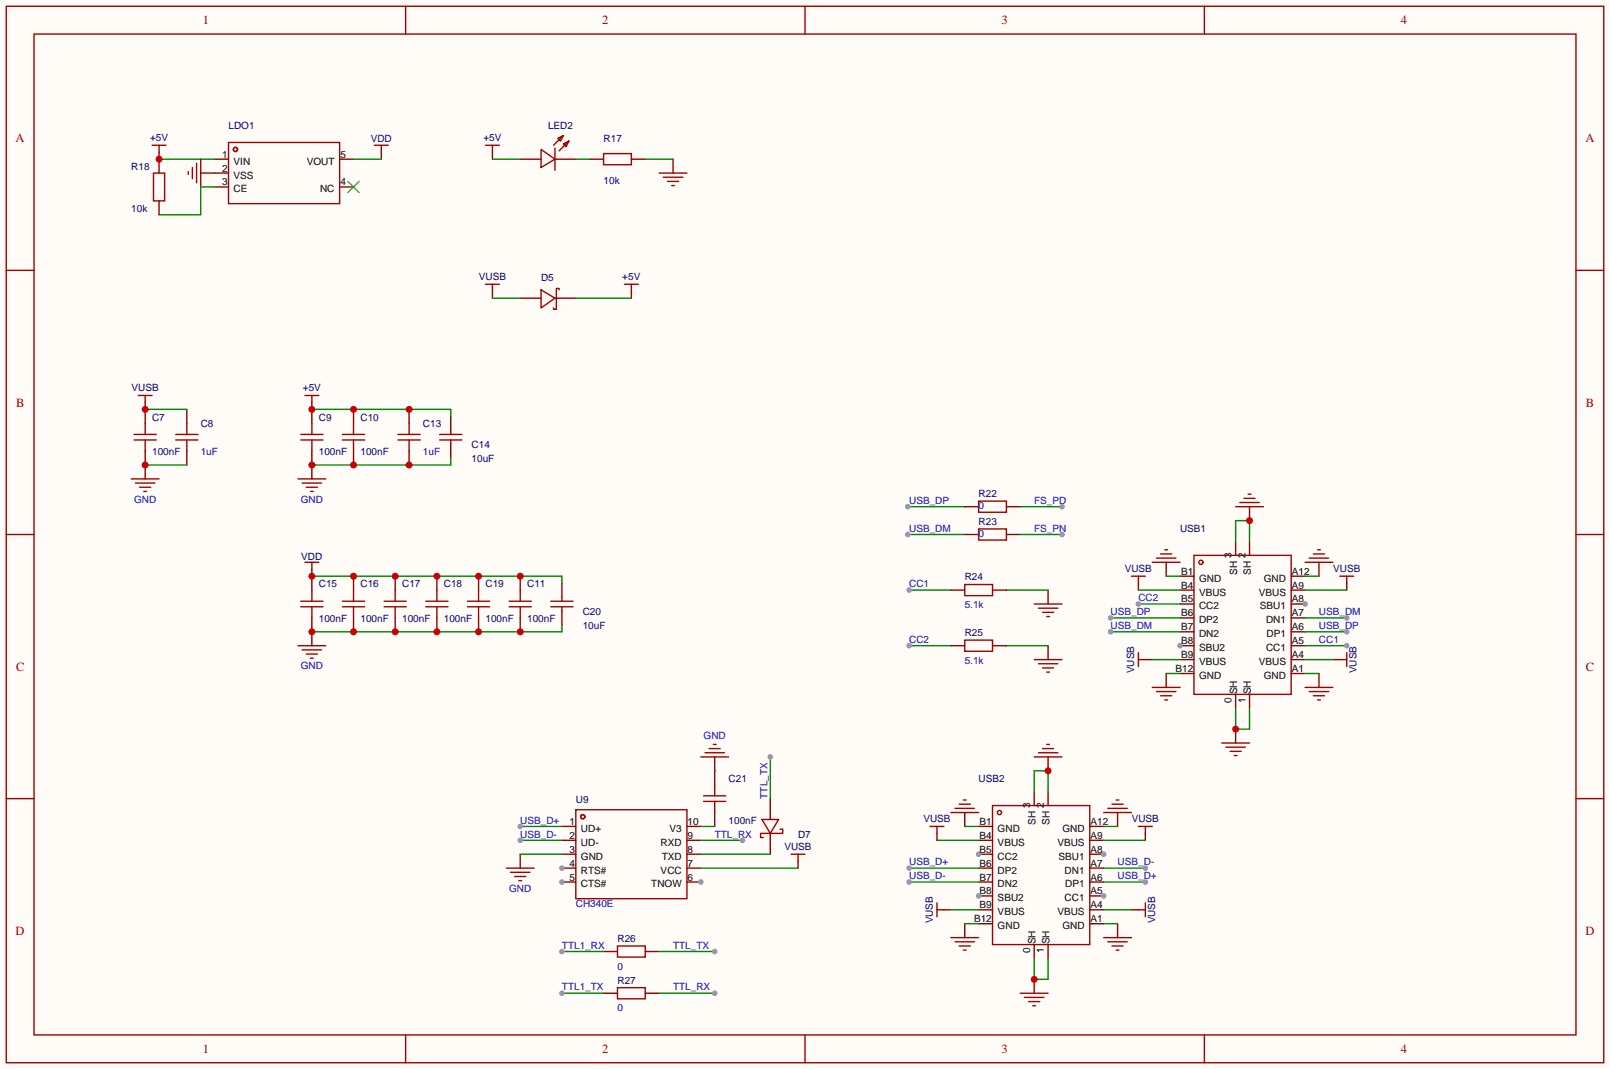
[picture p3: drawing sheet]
<svg xmlns="http://www.w3.org/2000/svg" width="294mm" height="195mm" viewBox="0 0 294 195" stroke-linecap="round" stroke-linejoin="round" font-family="sans-serif">
<path d="M0 0h294.4v195.3h-294.4z" fill="#fffcf7"/>
<g fill="none" stroke="#a10000" stroke-width=".25">
<path d="M1.1 1.1h292.1v193.1h-292.1zM6.2 6.2h282v182.9h-282zM74.2 1.1v5.1M147.2 1.1v5.1M220.2 1.1v5.1M1.1 49.4h5.1M288.2 49.4h5M1.1 97.7h5.1M288.2 97.7h5M1.1 145.9h5.1M288.2 145.9h5M112.9 172.8h5.1v2.1h-5.1z"/>
<path d="M74.2 189.1v5.1M112.9 180.5h5.1v2h-5.1zM147.2 189.1v5.1M220.2 189.1v5.1"/>
</g>
<path d="M110.4 173.9h2.5M118 173.9h2.5M110.4 181.5h2.5M118 181.5h2.5" fill="none" stroke="#870000" stroke-width=".25"/>
<path d="M102.7 173.9h7.7" fill="none" stroke="#008700" stroke-width=".25"/>
<circle cx="102.7" cy="173.9" r=".51" fill="#999"/>
<path d="M102.7 181.5h7.7" fill="none" stroke="#008700" stroke-width=".25"/>
<circle cx="102.7" cy="181.5" r=".51" fill="#999"/>
<path d="M120.5 173.9h10.2" fill="none" stroke="#008700" stroke-width=".25"/>
<circle cx="130.7" cy="173.9" r=".51" fill="#999"/>
<path d="M120.5 181.5h10.2" fill="none" stroke="#008700" stroke-width=".25"/>
<circle cx="130.7" cy="181.5" r=".51" fill="#999"/>
<g fill="none" stroke="#870000" stroke-width=".25">
<path d="M95.1 54.5h3.8M101.5 54.5h3.8M115.4 53.2v1.3M57 73.5v1.3M82.4 76.1v2.5M82.4 81.2v2.5M102.7 106.6v2.5M102.7 111.6v2.6M215.8 105.3h2.5M215.8 107.8h2.5M215.8 110.4h2.5M215.8 112.9h2.5"/>
<path d="M215.8 115.4h2.5M215.8 118h2.5"/>
</g>
<g fill="none" stroke="#a10000" stroke-width=".25">
<path d="M98.9 53l2.6 1.5-2.6 1.8zM102.2 53v-.3h-.5v3.8h-.5v-.2M114.2 51.9h2.5M115.4 51.9v1.3M55.8 72.3h2.5M57 72.3v1.2M80.4 79.4h4.1M82.4 78.6v.8M80.4 80.4h4.1M82.4 80.4v.8M100.7 110.9h4.1M100.7 109.9h4.1"/>
<path d="M102.7 109.1v.8M102.7 110.9v.7M218.3 101.5h17.8v25.4h-17.8z"/>
<circle cx="219.6" cy="102.7" r=".38"/>
</g>
<path d="M105.3 54.5h10.1" fill="none" stroke="#008700" stroke-width=".25"/>
<circle cx="215.8" cy="118" r=".51" fill="#999"/>
<path d="M236.1 118h2.5M236.1 115.4h2.5M236.1 112.9h2.5M236.1 110.4h2.5M215.8 120.5h2.5M215.8 123.1h2.5M236.1 120.5h2.5M236.1 123.1h2.5" fill="none" stroke="#870000" stroke-width=".25"/>
<circle cx="238.6" cy="110.4" r=".51" fill="#999"/>
<path d="M225.9 98.9v2.6M228.5 98.9v2.6M236.1 107.8h2.5M236.1 105.3h2.5M225.9 126.9v2.5M228.5 126.9v2.5M178.9 151h2.6M178.9 153.5h2.6M178.9 156.1h2.6" fill="none" stroke="#870000" stroke-width=".25"/>
<g fill="none" stroke="#a10000" stroke-width=".25">
<path d="M181.5 147.2h17.8v25.4h-17.8z"/>
<circle cx="182.8" cy="148.5" r=".38"/>
</g>
<circle cx="178.9" cy="156.1" r=".51" fill="#999"/>
<path d="M178.9 158.6h2.6M178.9 161.2h2.6M178.9 163.7h2.6" fill="none" stroke="#870000" stroke-width=".25"/>
<circle cx="178.9" cy="163.7" r=".51" fill="#999"/>
<path d="M178.9 166.2h2.6M178.9 168.8h2.6M199.3 166.2h2.5M199.3 168.8h2.5M199.3 163.7h2.5" fill="none" stroke="#870000" stroke-width=".25"/>
<circle cx="201.8" cy="163.7" r=".51" fill="#999"/>
<path d="M199.3 158.6h2.5M199.3 156.1h2.5M199.3 161.2h2.5" fill="none" stroke="#870000" stroke-width=".25"/>
<circle cx="201.8" cy="156.1" r=".51" fill="#999"/>
<path d="M189.1 144.7v2.5M191.6 144.7v2.5M199.3 153.5h2.5M199.3 151h2.5M189.1 172.6v2.5M191.6 172.6v2.5" fill="none" stroke="#870000" stroke-width=".25"/>
<path d="M238.6 115.4h7.7" fill="none" stroke="#008700" stroke-width=".25"/>
<circle cx="246.3" cy="115.4" r=".51" fill="#999"/>
<path d="M201.8 161.2h7.6" fill="none" stroke="#008700" stroke-width=".25"/>
<circle cx="209.4" cy="161.2" r=".51" fill="#999"/>
<path d="M203.1 112.9h12.7" fill="none" stroke="#008700" stroke-width=".25"/>
<circle cx="203.1" cy="112.9" r=".51" fill="#999"/>
<path d="M166.2 158.6h12.7" fill="none" stroke="#008700" stroke-width=".25"/>
<circle cx="166.2" cy="158.6" r=".51" fill="#999"/>
<path d="M238.6 112.9h7.7" fill="none" stroke="#008700" stroke-width=".25"/>
<circle cx="246.3" cy="112.9" r=".51" fill="#999"/>
<path d="M201.8 158.6h7.6" fill="none" stroke="#008700" stroke-width=".25"/>
<circle cx="209.4" cy="158.6" r=".51" fill="#999"/>
<path d="M203.1 115.4h12.7" fill="none" stroke="#008700" stroke-width=".25"/>
<circle cx="203.1" cy="115.4" r=".51" fill="#999"/>
<path d="M166.2 161.2h12.7" fill="none" stroke="#008700" stroke-width=".25"/>
<circle cx="166.2" cy="161.2" r=".51" fill="#999"/>
<path d="M166.2 107.8h7.7" fill="none" stroke="#008700" stroke-width=".25"/>
<circle cx="166.2" cy="107.8" r=".51" fill="#999"/>
<path d="M166.2 118h7.7" fill="none" stroke="#008700" stroke-width=".25"/>
<circle cx="166.2" cy="118" r=".51" fill="#999"/>
<path d="M238.6 118h7.7" fill="none" stroke="#008700" stroke-width=".25"/>
<circle cx="246.3" cy="118" r=".51" fill="#999"/>
<path d="M208.2 110.4h7.6" fill="none" stroke="#008700" stroke-width=".25"/>
<circle cx="208.2" cy="110.4" r=".51" fill="#999"/>
<path d="M191.6 107.8v2.6M191.6 118v2.5M213.2 102.7v2.6M241.2 102.7v2.6M213.2 123.1v2.5M225.9 133.2v2.6M241.2 123.1v2.5M176.4 148.5v2.5M204.3 148.5v2.5M176.4 168.8v2.5M189.1 178.9v2.6M204.3 168.8v2.5" fill="none" stroke="#870000" stroke-width=".25"/>
<g fill="none" stroke="#a10000" stroke-width=".25">
<path d="M189.1 110.4h5.1M189.9 111.1h3.5M190.6 111.9h2.1M191.4 112.6h.5M210.7 102.7h5.1M211.5 102h3.5M212.2 101.2h2M213 100.5h.5M238.6 102.7h5.1M239.4 102h3.6M240.2 101.2h2M240.9 100.5h.5"/>
<path d="M189.1 120.5h5.1M189.9 121.3h3.5M190.6 122h2.1M191.4 122.8h.5M210.7 125.6h5.1M211.5 126.4h3.5M212.2 127.1h2M213 127.9h.5M223.4 135.8h5.1M224.2 136.5h3.5M224.9 137.3h2M225.7 138h.5"/>
<path d="M238.6 125.6h5.1M239.4 126.4h3.6M240.2 127.1h2M240.9 127.9h.5M173.9 148.5h5M174.6 147.7h3.6M175.4 146.9h2M176.1 146.2h.6M201.8 148.5h5.1M202.6 147.7h3.5M203.3 146.9h2.1M204.1 146.2h.5"/>
<path d="M173.9 171.3h5M174.6 172.1h3.6M175.4 172.8h2M176.1 173.6h.6M201.8 171.3h5.1M202.6 172.1h3.5M203.3 172.8h2.1M204.1 173.6h.5M186.6 181.5h5M187.3 182.2h3.6M188.1 183h2M188.8 183.8h.6"/>
</g>
<path d="M184 107.8h7.6M184 118h7.6M213.2 105.3h2.6M238.6 105.3h2.6M213.2 123.1h2.6M238.6 123.1h2.6M176.4 151h2.5M201.8 151h2.5M176.4 168.8h2.5M189.1 175.1v3.8h2.5v-3.8M201.8 168.8h2.5" fill="none" stroke="#008700" stroke-width=".25"/>
<circle cx="189.1" cy="178.9" r=".63" fill="#c00"/>
<path d="M225.9 129.4v3.8h2.6v-3.8" fill="none" stroke="#008700" stroke-width=".25"/>
<circle cx="225.9" cy="133.2" r=".63" fill="#c00"/>
<path d="M228.5 92.6v2.5M191.6 138.3v2.5" fill="none" stroke="#870000" stroke-width=".25"/>
<path d="M225.9 92.6h5.1M226.7 91.8h3.6M227.5 91.1h2M228.2 90.3h.5M189.1 138.3h5.1M189.9 137.5h3.5M190.6 136.8h2.1M191.4 136h.5" fill="none" stroke="#a10000" stroke-width=".25"/>
<path d="M189.1 144.7v-3.9h2.5v3.9" fill="none" stroke="#008700" stroke-width=".25"/>
<circle cx="191.6" cy="140.8" r=".63" fill="#c00"/>
<path d="M225.9 98.9v-3.8h2.6v3.8" fill="none" stroke="#008700" stroke-width=".25"/>
<circle cx="228.5" cy="95.1" r=".63" fill="#c00"/>
<path d="M208.2 106.6v1.2M246.3 106.6v1.2M209.4 120.5h1.3M243.7 120.5h1.3M145.9 157.4v1.2M171.3 152.3v1.2M209.4 152.3v1.2M172.6 166.2h1.3M206.9 166.2h1.3" fill="none" stroke="#870000" stroke-width=".25"/>
<g fill="none" stroke="#a10000" stroke-width=".25">
<path d="M206.9 105.3h2.5M208.2 105.3v1.3M208.2 119.3v2.5M245 105.3h2.5M246.3 105.3v1.3M246.3 119.3v2.5M208.2 120.5h1.2M245 120.5h1.3M144.7 156.1h2.5M145.9 156.1v1.3M170.1 151h2.5M171.3 151v1.3"/>
<path d="M208.2 151h2.5M209.4 151v1.3M171.3 165v2.5M171.3 166.2h1.3M208.2 166.2h1.2M209.4 165v2.5"/>
</g>
<path d="M166 92.6h10.4M208.2 107.8h7.6M238.6 107.8h7.7M210.7 120.5h5.1M238.6 120.5h5.1M171.3 153.5h7.6M201.8 153.5h7.6M173.9 166.2h5M201.8 166.2h5.1" fill="none" stroke="#008700" stroke-width=".25"/>
<circle cx="166" cy="92.6" r=".51" fill="#999"/>
<path d="M166 97.7h10.4" fill="none" stroke="#008700" stroke-width=".25"/>
<circle cx="166" cy="97.7" r=".51" fill="#999"/>
<path d="M176.4 92.6h2.5M184 92.6h2.6" fill="none" stroke="#870000" stroke-width=".25"/>
<path d="M178.9 91.6h5.1v2h-5.1z" fill="none" stroke="#a10000" stroke-width=".25"/>
<path d="M186.6 92.6h7.6" fill="none" stroke="#008700" stroke-width=".25"/>
<circle cx="194.2" cy="92.6" r=".51" fill="#999"/>
<path d="M176.4 97.7h2.5M184 97.7h2.6" fill="none" stroke="#870000" stroke-width=".25"/>
<path d="M178.9 96.6h5.1v2.1h-5.1z" fill="none" stroke="#a10000" stroke-width=".25"/>
<path d="M186.6 97.7h7.6" fill="none" stroke="#008700" stroke-width=".25"/>
<circle cx="194.2" cy="97.7" r=".51" fill="#999"/>
<path d="M29.1 27.8v3.8M36.7 31.6h5.1M39.2 29.1h2.6M39.2 34.2h2.6M62.1 29.1h2.5M62.1 34.2h2.5M69.7 27.8v1.3M90 53.2v1.3M26.5 73.5v1.3M57 104v1.3M173.9 107.8h2.5M181.5 107.8h2.5" fill="none" stroke="#870000" stroke-width=".25"/>
<g fill="none" stroke="#a10000" stroke-width=".25">
<path d="M27.8 26.5h2.6M29.1 26.5v1.3M34.4 31.4v.5M35.2 30.6v2M35.9 29.8v3.6M36.7 29.1v5.1M41.8 26h20.3v11.2h-20.3zM68.5 26.5h2.5M69.7 26.5v1.3M88.8 51.9h2.5M90 51.9v1.3M25.3 72.3h2.5"/>
<path d="M26.5 72.3v1.2M55.8 102.7h2.5M57 102.7v1.3M176.4 106.8h5.1v2h-5.1z"/>
<circle cx="43.1" cy="27.3" r=".38"/>
</g>
<path d="M63.6 33.1l2.1 2.1M65.7 33.1l-2.1 2.1" fill="none" stroke="#3c3" stroke-width=".25"/>
<path d="M29.1 29.1h10.1M39.2 31.6h.1M39.2 34.2h-2.5v5h-7.6M64.6 29.1h5.1M90 54.5h5.1" fill="none" stroke="#008700" stroke-width=".25"/>
<circle cx="29.1" cy="29.1" r=".63" fill="#c00"/>
<path d="M29.1 36.7v2.5M173.9 118h2.5M181.5 118h2.5M140.8 145.9v3.8M140.8 152.3v3.8" fill="none" stroke="#870000" stroke-width=".25"/>
<path d="M28.1 31.6h2v5.1h-2zM176.4 117h5.1v2h-5.1zM139.3 149.7h3.1l-1.6 2.6zM142.6 151.5h.5v.8h-4v.7h.5" fill="none" stroke="#a10000" stroke-width=".25"/>
<path d="M140.8 138.3v7.6" fill="none" stroke="#008700" stroke-width=".25"/>
<circle cx="140.8" cy="138.3" r=".51" fill="#999"/>
<g fill="none" stroke="#a10000" stroke-width=".25">
<path d="M88.8 26.5h2.5M90 26.5v1.3M98.9 27.3l2.6 1.8-2.6 1.5zM101.5 27.1v4M102 25.3l1-.5-.5 1zM103 26.3l1-.5-.5 1zM103 24.8l-1.8 1.7M104 25.8l-1.8 1.8M110.4 28.1h5v2h-5zM120.5 31.6h5.1M121.3 32.4h3.5M122 33.1h2.1"/>
<path d="M122.8 33.9h.5M24.5 79.4h4.1M26.5 77.3v2.1M32.1 79.4h4.1M34.2 77.3v2.1M55 79.4h4.1M57 77.3v2.1M62.6 79.4h4.1M64.6 77.3v2.1M72.8 79.4h4M74.8 77.3v2.1M24.5 80.4h4.1"/>
<path d="M26.5 80.4v2M32.1 80.4h4.1M34.2 80.4v2M55 80.4h4.1M57 80.4v2M62.6 80.4h4.1M64.6 80.4v2M72.8 80.4h4M74.8 80.4v2M55 110.9h4.1M55 109.9h4.1M57 107.8v2.1"/>
<path d="M57 110.9v2M62.6 110.9h4.1M62.6 109.9h4.1M64.6 107.8v2.1M64.6 110.9v2M70.2 110.9h4.1M70.2 109.9h4.1M72.3 107.8v2.1M72.3 110.9v2M77.9 110.9h4M77.9 109.9h4M79.9 107.8v2.1"/>
<path d="M79.9 110.9v2M85.5 110.9h4M85.5 109.9h4M87.5 107.8v2.1M87.5 110.9v2M93.1 110.9h4.1M93.1 109.9h4.1M95.1 107.8v2.1M95.1 110.9v2M105.3 148h20.3v16.2h-20.3zM128.7 146.4h4M128.7 145.4h4"/>
<path d="M130.7 143.4v2M130.7 146.4v2.1"/>
<circle cx="106.6" cy="149.2" r=".38"/>
</g>
<g fill="none" stroke="#870000" stroke-width=".25">
<path d="M90 27.8v1.3M95.1 29.1h3.8M101.5 29.1h3.8M107.8 29.1h2.6M115.4 29.1h2.6M123.1 29.1v2.5M26.5 74.8v2.5M34.2 74.8v2.5M57 74.8v2.5M64.6 74.8v2.5M74.8 74.8v2.5M26.5 82.4v2.6"/>
<path d="M34.2 82.4v2.6M57 82.4v2.6M64.6 82.4v2.6M74.8 82.4v2.6M57 105.3v2.5M57 112.9v2.5M64.6 105.3v2.5M64.6 112.9v2.5M72.3 105.3v2.5M72.3 112.9v2.5M79.9 105.3v2.5M79.9 112.9v2.5"/>
<path d="M87.5 105.3v2.5M87.5 112.9v2.5M95.1 105.3v2.5M95.1 112.9v2.5M102.7 151h2.6M102.7 153.5h2.6M102.7 156.1h2.6M102.7 158.6h2.6M130.7 140.8v2.6M130.7 148.5v2.5"/>
</g>
<path d="M90 29.1h5.1M105.3 29.1h2.5M118 29.1h5.1" fill="none" stroke="#008700" stroke-width=".25"/>
<circle cx="102.7" cy="158.6" r=".51" fill="#999"/>
<path d="M102.7 161.2h2.6" fill="none" stroke="#870000" stroke-width=".25"/>
<circle cx="102.7" cy="161.2" r=".51" fill="#999"/>
<path d="M125.6 161.2h2.5" fill="none" stroke="#870000" stroke-width=".25"/>
<circle cx="128.1" cy="161.2" r=".51" fill="#999"/>
<path d="M125.6 158.6h2.5M125.6 156.1h2.5M125.6 153.5h2.5M125.6 151h2.5" fill="none" stroke="#870000" stroke-width=".25"/>
<path d="M95.1 151h7.6" fill="none" stroke="#008700" stroke-width=".25"/>
<circle cx="95.1" cy="151" r=".51" fill="#999"/>
<path d="M95.1 153.5h7.6" fill="none" stroke="#008700" stroke-width=".25"/>
<circle cx="95.1" cy="153.5" r=".51" fill="#999"/>
<path d="M95.1 156.1v2.5" fill="none" stroke="#870000" stroke-width=".25"/>
<path d="M92.6 158.6h5.1M93.3 159.4h3.6M94.1 160.1h2M94.9 160.9h.5" fill="none" stroke="#a10000" stroke-width=".25"/>
<path d="M95.1 156.1h7.6M128.1 156.1h12.7M128.1 153.5h7.7" fill="none" stroke="#008700" stroke-width=".25"/>
<circle cx="135.8" cy="153.5" r=".51" fill="#999"/>
<path d="M57 105.3h45.7v1.3M128.1 158.6h17.8M128.1 151h2.6M130.7 140.8h.1" fill="none" stroke="#008700" stroke-width=".25"/>
<path d="M26.5 85v2.5M57 85v2.5M57 115.4v2.6M130.7 138.3v2.5" fill="none" stroke="#870000" stroke-width=".25"/>
<g fill="none" stroke="#a10000" stroke-width=".25">
<path d="M24 87.5h5.1M24.8 88.3h3.5M25.5 89h2.1M26.3 89.8h.5M54.5 87.5h5.1M55.2 88.3h3.6M56 89h2M56.8 89.8h.5M54.5 118h5.1M55.2 118.7h3.6M56 119.5h2M56.8 120.3h.5"/>
<path d="M128.1 138.3h5.1M128.9 137.5h3.6M129.7 136.8h2M130.4 136h.5"/>
</g>
<g fill="#c00">
<circle cx="95.1" cy="105.3" r=".63"/>
<circle cx="87.5" cy="105.3" r=".63"/>
<circle cx="79.9" cy="105.3" r=".63"/>
<circle cx="72.3" cy="105.3" r=".63"/>
<circle cx="64.6" cy="105.3" r=".63"/>
<circle cx="57" cy="105.3" r=".63"/>
</g>
<path d="M57 74.8h25.4v1.3" fill="none" stroke="#008700" stroke-width=".25"/>
<g fill="#c00">
<circle cx="57" cy="74.8" r=".63"/>
<circle cx="64.6" cy="74.8" r=".63"/>
<circle cx="74.8" cy="74.8" r=".63"/>
</g>
<path d="M26.5 74.8h7.7" fill="none" stroke="#008700" stroke-width=".25"/>
<circle cx="26.5" cy="74.8" r=".63" fill="#c00"/>
<path d="M102.7 114.2v1.2h-45.7" fill="none" stroke="#008700" stroke-width=".25"/>
<g fill="#c00">
<circle cx="95.1" cy="115.4" r=".63"/>
<circle cx="87.5" cy="115.4" r=".63"/>
<circle cx="79.9" cy="115.4" r=".63"/>
<circle cx="72.3" cy="115.4" r=".63"/>
<circle cx="64.6" cy="115.4" r=".63"/>
<circle cx="57" cy="115.4" r=".63"/>
</g>
<path d="M82.4 83.7v1.3h-25.4" fill="none" stroke="#008700" stroke-width=".25"/>
<g fill="#c00">
<circle cx="57" cy="85" r=".63"/>
<circle cx="64.6" cy="85" r=".63"/>
<circle cx="74.8" cy="85" r=".63"/>
</g>
<path d="M26.5 85h7.7" fill="none" stroke="#008700" stroke-width=".25"/>
<circle cx="26.5" cy="85" r=".63" fill="#c00"/>
<g font-size="2.3" fill="#a00000">
<text x="37.1" y="4.4">1</text>
<text x="110.1" y="4.4">2</text>
<text x="183.1" y="4.4">3</text>
<text x="256.2" y="4.4">4</text>
<text x="2.9" y="26">A</text>
<text x="289.9" y="26">A</text>
<text x="2.9" y="74.3">B</text>
<text x="289.9" y="74.3">B</text>
<text x="2.9" y="122.6">C</text>
<text x="289.9" y="122.6">C</text>
<text x="2.9" y="170.8">D</text>
<text x="289.9" y="170.8">D</text>
<text x="37.1" y="192.4">1</text>
<text x="110.1" y="192.4">2</text>
<text x="183.1" y="192.4">3</text>
<text x="256.2" y="192.4">4</text>
</g>
<g font-size="1.8" fill="#000080">
<text x="41.8" y="23.5">LDO1</text>
<text x="100.2" y="23.5">LED2</text>
<text x="27.4" y="25.8">+5V</text>
<text x="67.8" y="26">VDD</text>
<text x="88.4" y="25.8">+5V</text>
<text x="110.4" y="26">R17</text>
<text x="24" y="31.1">R18</text>
<text x="110.4" y="33.7">10k</text>
<text x="24" y="38.7">10k</text>
<text x="87.6" y="51.2">VUSB</text>
<text x="98.9" y="51.4">D5</text>
<text x="113.8" y="51.2">+5V</text>
<text x="24.1" y="71.5">VUSB</text>
<text x="55.4" y="71.5">+5V</text>
<text x="27.8" y="76.8">C7</text>
<text x="58.3" y="76.8">C9</text>
<text x="65.9" y="76.8">C10</text>
<text x="27.8" y="83.2">100nF</text>
<text x="36.7" y="78.1">C8</text>
<text x="58.3" y="83.2">100nF</text>
<text x="65.9" y="83.2">100nF</text>
<text x="77.3" y="78.1">C13</text>
<text x="86.2" y="81.9">C14</text>
<text x="86.2" y="84.5">10uF</text>
<text x="178.9" y="90.8">R22</text>
<text x="178.9" y="95.9">R23</text>
<text x="215.8" y="97.2">USB1</text>
<text x="55.1" y="102.2">VDD</text>
<text x="58.3" y="107.3">C15</text>
<text x="65.9" y="107.3">C16</text>
<text x="73.5" y="107.3">C17</text>
<text x="81.2" y="107.3">C18</text>
<text x="88.8" y="107.3">C19</text>
<text x="96.4" y="107.3">C11</text>
<text x="176.4" y="106">R24</text>
<text x="205.7" y="104.5">VUSB</text>
<text x="243.8" y="104.5">VUSB</text>
<text x="58.3" y="113.7">100nF</text>
<text x="65.9" y="113.7">100nF</text>
<text x="73.5" y="113.7">100nF</text>
<text x="81.2" y="113.7">100nF</text>
<text x="88.8" y="113.7">100nF</text>
<text x="96.4" y="113.7">100nF</text>
<text x="106.6" y="112.4">C20</text>
<text x="106.6" y="114.9">10uF</text>
<text x="176.4" y="116.2">R25</text>
<text x="207.4" y="123" transform="rotate(-90 207.4 123)">VUSB</text>
<text x="248" y="123" transform="rotate(-90 248 123)">VUSB</text>
<text x="133.2" y="142.9">C21</text>
<text x="178.9" y="142.9">USB2</text>
<text x="105.3" y="146.7">U9</text>
<text x="133.2" y="150.5">100nF</text>
<text x="143.4" y="155.3">VUSB</text>
<text x="145.9" y="153">D7</text>
<text x="168.8" y="150.2">VUSB</text>
<text x="206.9" y="150.2">VUSB</text>
<text x="112.9" y="172.1">R26</text>
<text x="170.6" y="168.7" transform="rotate(-90 170.6 168.7)">VUSB</text>
<text x="211.2" y="168.7" transform="rotate(-90 211.2 168.7)">VUSB</text>
<text x="112.9" y="179.7">R27</text>
</g>
<g font-size="1.8">
<text x="40.6" y="28.8">1</text>
<text x="62.2" y="28.8">5</text>
<text x="40.6" y="31.3">2</text>
<text x="40.6" y="33.9">3</text>
<text x="42.7" y="30.1">VIN</text>
<text x="42.7" y="32.6">VSS</text>
<text x="42.7" y="35.2">CE</text>
<text x="56.1" y="30.1">VOUT</text>
<text x="58.5" y="35.2">NC</text>
<text x="62.2" y="33.9">4</text>
<text x="225.2" y="102" transform="rotate(-90 225.2 102)">3</text>
<text x="227.7" y="102" transform="rotate(-90 227.7 102)">2</text>
<text x="215.9" y="105">B1</text>
<text x="215.9" y="107.5">B4</text>
<text x="219.3" y="106.3">GND</text>
<text x="226.2" y="105" transform="rotate(-90 226.2 105)">SH</text>
<text x="228.7" y="105" transform="rotate(-90 228.7 105)">SH</text>
<text x="231.1" y="106.3">GND</text>
<text x="236.2" y="107.5">A9</text>
<text x="236.2" y="105">A12</text>
<text x="215.9" y="110.1">B5</text>
<text x="215.9" y="112.6">B6</text>
<text x="219.3" y="108.8">VBUS</text>
<text x="219.3" y="111.4">CC2</text>
<text x="219.3" y="113.9">DP2</text>
<text x="230.2" y="108.8">VBUS</text>
<text x="230.4" y="111.4">SBU1</text>
<text x="231.5" y="113.9">DN1</text>
<text x="236.2" y="112.6">A7</text>
<text x="236.2" y="110.1">A8</text>
<text x="215.9" y="115.2">B7</text>
<text x="215.9" y="117.7">B8</text>
<text x="219.3" y="116.4">DN2</text>
<text x="219.3" y="119">SBU2</text>
<text x="231.5" y="119">CC1</text>
<text x="231.6" y="116.4">DP1</text>
<text x="236.2" y="117.7">A5</text>
<text x="236.2" y="115.2">A6</text>
<text x="214.9" y="122.8">B12</text>
<text x="215.9" y="120.2">B9</text>
<text x="219.3" y="121.5">VBUS</text>
<text x="219.3" y="124.1">GND</text>
<text x="230.2" y="121.5">VBUS</text>
<text x="231.1" y="124.1">GND</text>
<text x="236.2" y="122.8">A1</text>
<text x="236.2" y="120.2">A4</text>
<text x="225.2" y="128.4" transform="rotate(-90 225.2 128.4)">0</text>
<text x="226.2" y="126.9" transform="rotate(-90 226.2 126.9)">SH</text>
<text x="227.7" y="128.4" transform="rotate(-90 227.7 128.4)">1</text>
<text x="228.7" y="126.9" transform="rotate(-90 228.7 126.9)">SH</text>
<text x="188.3" y="147.7" transform="rotate(-90 188.3 147.7)">3</text>
<text x="190.9" y="147.7" transform="rotate(-90 190.9 147.7)">2</text>
<text x="104.1" y="150.7">1</text>
<text x="104.1" y="153.3">2</text>
<text x="104.1" y="155.8">3</text>
<text x="106.2" y="152">UD+</text>
<text x="106.2" y="154.5">UD-</text>
<text x="120.8" y="154.5">RXD</text>
<text x="122.4" y="152">V3</text>
<text x="125.7" y="155.8">8</text>
<text x="125.7" y="153.3">9</text>
<text x="125.7" y="150.7">10</text>
<text x="179.1" y="150.7">B1</text>
<text x="179.1" y="153.3">B4</text>
<text x="179.1" y="155.8">B5</text>
<text x="182.4" y="152">GND</text>
<text x="182.4" y="154.5">VBUS</text>
<text x="189.4" y="150.7" transform="rotate(-90 189.4 150.7)">SH</text>
<text x="191.9" y="150.7" transform="rotate(-90 191.9 150.7)">SH</text>
<text x="193.3" y="154.5">VBUS</text>
<text x="194.3" y="152">GND</text>
<text x="199.4" y="155.8">A8</text>
<text x="199.4" y="153.3">A9</text>
<text x="199.4" y="150.7">A12</text>
<text x="104.1" y="158.3">4</text>
<text x="104.1" y="160.9">5</text>
<text x="106.2" y="157.1">GND</text>
<text x="106.2" y="159.6">RTS#</text>
<text x="120.8" y="159.6">VCC</text>
<text x="121" y="157.1">TXD</text>
<text x="125.7" y="160.9">6</text>
<text x="125.7" y="158.3">7</text>
<text x="179.1" y="158.3">B6</text>
<text x="179.1" y="160.9">B7</text>
<text x="182.4" y="157.1">CC2</text>
<text x="182.4" y="159.6">DP2</text>
<text x="193.5" y="157.1">SBU1</text>
<text x="194.7" y="159.6">DN1</text>
<text x="199.4" y="160.9">A6</text>
<text x="199.4" y="158.3">A7</text>
<text x="106.2" y="162.2">CTS#</text>
<text x="119.1" y="162.2">TNOW</text>
<text x="179.1" y="163.4">B8</text>
<text x="179.1" y="166">B9</text>
<text x="182.4" y="162.2">DN2</text>
<text x="182.4" y="164.7">SBU2</text>
<text x="182.4" y="167.2">VBUS</text>
<text x="193.3" y="167.2">VBUS</text>
<text x="194.7" y="164.7">CC1</text>
<text x="194.8" y="162.2">DP1</text>
<text x="199.4" y="166">A4</text>
<text x="199.4" y="163.4">A5</text>
<text x="178.1" y="168.5">B12</text>
<text x="182.4" y="169.8">GND</text>
<text x="189.4" y="172.6" transform="rotate(-90 189.4 172.6)">SH</text>
<text x="191.9" y="172.6" transform="rotate(-90 191.9 172.6)">SH</text>
<text x="194.3" y="169.8">GND</text>
<text x="199.4" y="168.5">A1</text>
<text x="188.3" y="174.1" transform="rotate(-90 188.3 174.1)">0</text>
<text x="190.9" y="174.1" transform="rotate(-90 190.9 174.1)">1</text>
</g>
<g font-size="1.8" fill="#00f">
<text x="36.7" y="83.2">1uF</text>
<text x="77.3" y="83.2">1uF</text>
<text x="24.5" y="91.8">GND</text>
<text x="55" y="91.8">GND</text>
<text x="166.2" y="92.1">USB_DP</text>
<text x="178.9" y="93.1">0</text>
<text x="189.1" y="92.1">FS_PD</text>
<text x="166.2" y="97.2">USB_DM</text>
<text x="178.9" y="98.2">0</text>
<text x="189.1" y="97.2">FS_PN</text>
<text x="166.2" y="107.3">CC1</text>
<text x="176.4" y="111.1">5.1k</text>
<text x="203.1" y="112.4">USB_DP</text>
<text x="208.2" y="109.9">CC2</text>
<text x="241.2" y="112.4">USB_DM</text>
<text x="166.2" y="117.5">CC2</text>
<text x="203.1" y="114.9">USB_DM</text>
<text x="241.2" y="114.9">USB_DP</text>
<text x="241.2" y="117.5">CC1</text>
<text x="55" y="122.3">GND</text>
<text x="176.4" y="121.3">5.1k</text>
<text x="128.7" y="135">GND</text>
<text x="140.3" y="145.9" transform="rotate(-90 140.3 145.9)">TTL_TX</text>
<text x="95.1" y="150.5">USB_D+</text>
<text x="95.1" y="153">USB_D-</text>
<text x="130.7" y="153">TTL_RX</text>
<text x="166.2" y="158.1">USB_D+</text>
<text x="166.2" y="160.7">USB_D-</text>
<text x="204.3" y="160.7">USB_D+</text>
<text x="204.3" y="158.1">USB_D-</text>
<text x="93.1" y="162.9">GND</text>
<text x="105.3" y="165.7">CH340E</text>
<text x="102.7" y="173.4">TTL1_RX</text>
<text x="123.1" y="173.4">TTL_TX</text>
<text x="112.9" y="177.2">0</text>
<text x="102.7" y="181">TTL1_TX</text>
<text x="112.9" y="184.8">0</text>
<text x="123.1" y="181">TTL_RX</text>
</g>
</svg>
